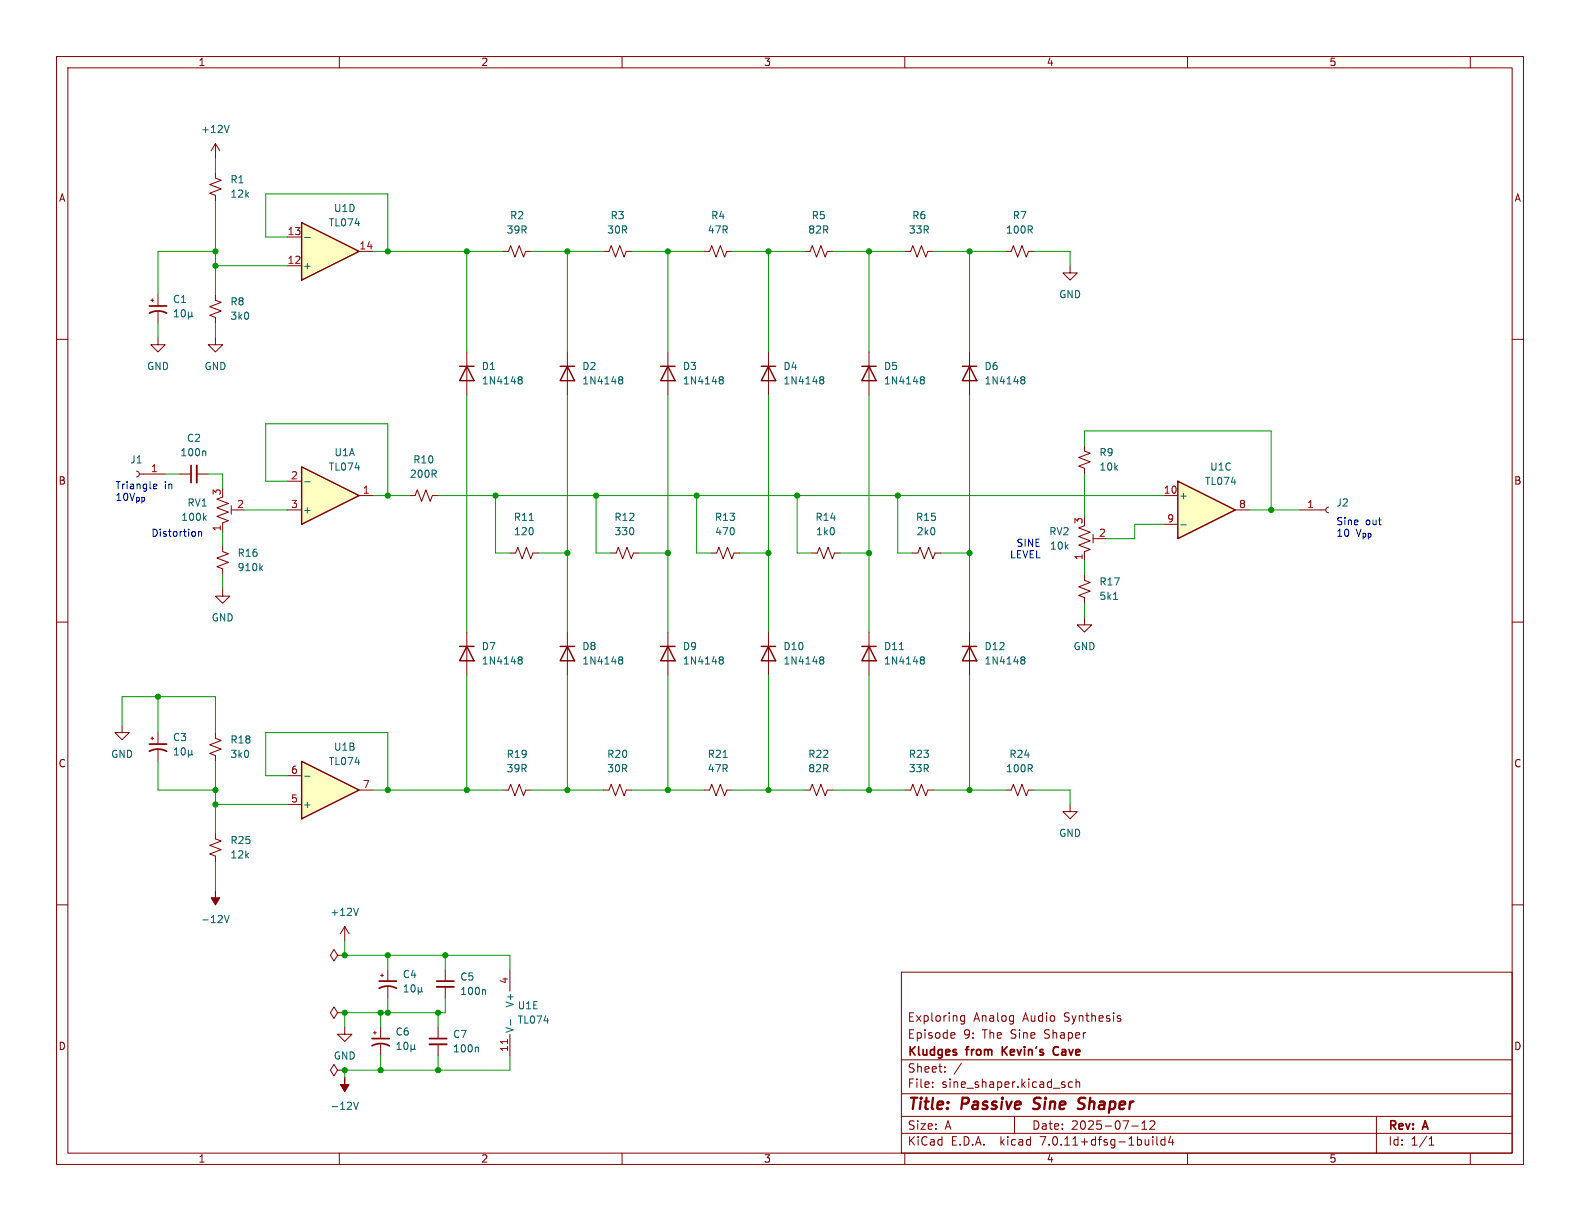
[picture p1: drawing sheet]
<svg xmlns="http://www.w3.org/2000/svg" width="279mm" height="216mm" viewBox="0 0 279 216" stroke-linecap="round" stroke-linejoin="round" font-family="sans-serif">
<g fill="none" stroke="#840000" stroke-width=".18">
<path d="M10 10h259.4v195.9h-259.4zM12 12h255.4v191.9h-255.4zM60 10v2M110 10v2M160 10v2M210 10v2M260 10v2M10 60h2M267.4 60h2M125.7 97.8h1l.4-1 .8 2 .8-2 .7 2 .4-1h1M10 110h2M267.4 110h2"/>
<path d="M21.6 128.3v1.2h1.3l-1.3 1.3-1.3-1.3h1.3M160 139.7h1l.4-1 .8 2 .7-2 .8 2 .4-1h1M10 160h2M267.4 160h2M159.4 171.9h108v32h-108zM170.6 179.6v1.2l-.3 .3-.4-.1M170.6 179.7l-.5-.1-.2 .3v.4l.1 .2h.6M198 179.6l.1 .1M159.4 197.4h108M159.4 193.4h108M159.4 187.4h108M164.9 192.1v.2"/>
<path d="M164.9 191.4v.1M167.1 189.4v.2M167.1 188.7v.1M168.4 182.6l.4 .1 .1 .2-.8 .2M168.8 183.5l-.4 .1M170 188l-1.3 1.9M179.4 197.4v3M188.3 191.9v.3M189.6 191.4l-.4-.1-.3 .3v.4l.2 .2h.5M190.3 191.4l.2-.1 .4 .1v.9M190.3 190.8v1.5M198 180.1l.2 .2-.2 .3"/>
<path d="M200.1 199.1h1.2M201.9 199.7h.9M201.9 198.6l.5-.4v1.5M203.4 198.3l.5-.1 .2 .1 .1 .3-.9 1.1h.9M243.4 197.4v6.5M60 203.9v2M110 203.9v2M159.4 200.4h108M160 203.9v2M203.9 201v.1M203.9 201.5v1M204.6 201v1.3l.2 .2"/>
<path d="M206 201v1.5M206 201.6l-.4-.1-.3 .3v.4l.1 .2h.6M207 200.9l-.4 1.1h1M207.4 201.5v1M210 203.9v2M252.7 202.5h.9M252.7 201.4l.4-.4v1.5M260 203.9v2"/>
</g>
<path d="M182.7 196l.2 .1M183 194.3l-.2 .4 .1 .2M191.6 195.9a.85 .85 0 0 1-1 .1M191.7 194.1l-.7 .1a.46 .46 0 0 0-.3 .5 .46 .46 0 0 0 .4 .4l.5 .1" fill="none" stroke="#840000" stroke-width=".4"/>
<path d="M177.2 185.1v1.5M178.1 185.1l-.9 .8M187.1 185.1a.74 .74 0 0 0-.9 .6 .74 .74 0 0 0 .5 .9l.4-.1" fill="none" stroke="#840000" stroke-width=".3"/>
<path d="M53.3 134.6l10.2 5.1-10.2 5.1z" fill="#ffffc2"/>
<path d="M53.3 134.6l10.2 5.1-10.2 5.1z" fill="none" stroke="#840000" stroke-width=".25"/>
<path d="M50.8 137.2h2.5M63.5 139.7h2.5M50.8 142.2h2.5" fill="none" stroke="#840000" stroke-width=".18"/>
<path d="M53.9 137.3h.9" fill="none" stroke="#006464" stroke-width=".18"/>
<path d="M208.3 85.1l10.1 5.1-10.1 5.1z" fill="#ffffc2"/>
<g fill="none" stroke="#840000" stroke-width=".25">
<path d="M99.1 64.8h2.5M100.3 64.8l1.3 2.5h-2.5zM170.2 64.8h2.5M171.4 64.8l1.3 2.5h-2.5zM208.3 85.1l10.1 5.1-10.1 5.1zM81.3 114.3h2.5M82.5 114.3l1.3 2.5h-2.5zM99.1 114.3h2.5M100.3 114.3l1.3 2.5h-2.5zM116.8 114.3h2.6M118.1 114.3l1.3 2.5h-2.6zM134.6 114.3h2.6"/>
<path d="M135.9 114.3l1.3 2.5h-2.6zM152.4 114.3h2.5M153.7 114.3l1.2 2.5h-2.5zM170.2 114.3h2.5M171.4 114.3l1.3 2.5h-2.5z"/>
</g>
<g fill="none" stroke="#840000" stroke-width=".18">
<path d="M38.1 30.5v1l1 .4-2 .7 2 .8-2 .8 1 .3v1.1M38.1 25.4v2.5M38.1 25.4l-.8 1.3M38.1 25.4l.8 1.3M27.9 59.7v1.3h1.3l-1.3 1.2-1.2-1.2h1.2M88.9 44.5h1l.4-1.1 .8 2.1 .7-2.1 .8 2.1 .4-1h1M106.7 44.5h1l.4-1.1 .7 2.1 .8-2.1 .8 2.1 .3-1h1.1M160 44.5h1l.4-1.1 .8 2.1 .7-2.1 .8 2.1 .4-1h1M177.8 44.5h1l.4-1.1 .8 2.1 .7-2.1 .8 2.1 .4-1h1M189.2 47v1.3h1.3l-1.3 1.2-1.2-1.2h1.2M100.3 62.2v7.7M171.4 62.2v7.7"/>
<path d="M191.8 78.7v1.1l1 .3-2 .8 2 .8-2 .7 1 .4v1M31.7 83.8h2.1M34.8 83.8h2M39.4 96.5v1l1 .4-2 .8 2 .7-2 .8 1 .4v1M72.4 87.6h1l.4-1 .7 2 .8-2 .8 2 .4-1h1M90.2 97.8h1l.4-1 .7 2 .8-2 .8 2 .3-1h1M107.9 97.8h1.1l.3-1 .8 2 .8-2 .7 2 .4-1h1M143.5 97.8h1l.4-1 .8 2 .7-2 .8 2 .4-1h1M161.3 97.8h1l.4-1 .7 2 .8-2 .8 2 .4-1h1M191.8 93l-1 .3 2 .8-2 .8 2 .7-2 .8 2 .8-1 .3v1.6M193.3 94.5v1.5M193.3 95.3h1"/>
<path d="M205.7 87.6h2.6M205.7 92.7h2.6M218.4 90.2h2.6M229.9 90.2h4.5M234.9 89.7l-.3 .1-.2 .4 .2 .3 .3 .2M39.4 104.1v1.3h1.2l-1.2 1.3-1.3-1.3h1.3M82.5 111.8v7.6M100.3 111.8v7.6M118.1 111.8v7.6M135.9 111.8v7.6M153.7 111.8v7.6M171.4 111.8v7.6"/>
<path d="M191.8 109.2v1.3h1.2l-1.2 1.3-1.3-1.3h1.3M191.8 101.6v1l1 .4-2 .8 2 .7-2 .8 1 .4v1M26.7 130.6h.5M26.9 130.3v.5M27.9 129.5v2.1M27.9 132.6v2M38.1 129.5v1.1l1 .3-2 .8 2 .8-2 .7 1 .4v1M88.9 139.7h1l.4-1 .8 2 .7-2 .8 2 .4-1h1M124.5 139.7h1l.4-1 .7 2 .8-2 .7 2 .4-1h1M142.2 139.7h1.1l.3-1 .8 2 .8-2 .7 2 .4-1h1M177.8 139.7h1l.4-1 .8 2 .7-2 .8 2 .4-1h1M38.1 147.3v1l1 .4-2 .8 2 .7-2 .8 1 .4v1"/>
<path d="M189.2 142.2v1.3h1.3l-1.3 1.3-1.2-1.3h1.2M59.7 168.9l-.6-1-.7 1 .7 1 .6-1h1.3M61 168.9h.1M61 163.8l-.8 1.3M61 163.8v2.6M61 163.8l.7 1.3M67.3 172.5h.5M67.6 172.2v.5M68.6 171.5v2M68.6 174.5v2M78.7 171.5v2M78.7 174.5v2"/>
<path d="M59.7 189.2l-.6-1-.7 1 .7 1 .6-1h1.3M61 181.6v1.3h1.2l-1.2 1.3-1.3-1.3h1.3M61 189.2h.1M77.5 181.6v2M77.5 184.7v2"/>
</g>
<g fill="none" stroke="#006464" stroke-width=".18">
<path d="M40.5 22.2l-.4 1.2M36.2 79.7l.2 .2v.7M109.5 66.7l.4-.1 .2 .1v.2l-.2 .3M109.5 67.1l.1 .1M109.6 67.2h.3M109.6 67.2h-.1M109.9 67.2l.2 .2v.4l-.2 .1-.4-.1M180.6 67.1l.2 .1M180.6 66.7l.4-.1 .2 .1v.2l-.2 .3M180.8 67.2h.2M180.8 67.2h-.2M181 67.2l.2 .2v.4l-.2 .1-.4-.1"/>
<path d="M93.6 92h.7M208.8 92.8h1M46.1 100.4l.3 .5M46.4 100.1l-.4 .4M91.7 116.6l.2 .1M91.7 116.2l.4-.1 .2 .2v.2l-.2 .2M91.9 116.7h.2M91.9 116.7l-.2 .1M92.1 116.7l.2 .2v.4l-.2 .1h-.4M109.5 116.2l.4-.1 .2 .2v.2l-.2 .2M109.5 116.6l.1 .1M109.6 116.7h.3"/>
<path d="M109.6 116.7l-.1 .1M109.9 116.7l.2 .2v.4l-.2 .1h-.4M127.3 116.2l.4-.1 .1 .2 .1 .2-.2 .2M127.3 116.6l.1 .1M127.4 116.7h.3M127.4 116.7l-.1 .1M127.7 116.7l.2 .2-.1 .4-.1 .1h-.4M145.1 116.2l.3-.1 .2 .2 .1 .2-.3 .2M145.1 116.6l.1 .1M145.2 116.7h.2M145.2 116.7l-.1 .1M145.4 116.7l.3 .2-.1 .4-.2 .1h-.3"/>
<path d="M159 114.9h.8M162.9 116.2l.3-.1 .2 .2 .1 .2-.3 .2M162.9 116.6l.1 .1M163 116.7h.2M163 116.7l-.1 .1M163.2 116.7l.3 .2-.1 .4-.2 .1h-.3M180.6 116.2l.4-.1 .2 .2v.2l-.2 .2M180.6 116.6l.2 .1M180.8 116.7h.2M180.8 116.7l-.2 .1M181 116.7l.2 .2v.4l-.2 .1h-.4M196.9 106h.7"/>
<path d="M30.8 133.5h.8M30.8 132.6l.4-.4v1.3M32.2 132.3l.1-.1a.68 .68 0 0 1 .5 .7 .68 .68 0 0 1-.5 .6 .84 .84 0 0 1-.1-1.2zM33.3 133.3l.2 .2h.2l.2-.2M33.3 132.7v1.2M33.9 133.3l.2 .2M33.9 132.7v.6M127.9 133.9h.7M39.7 161.9l.4 1.2 .4-1.2M63.4 160.6l-.4 1.3M71.5 175.4h.7M71.5 174.5l.3-.4v1.3"/>
<path d="M72.9 174.2l.1-.1a.68 .68 0 0 1 .4 .7 .68 .68 0 0 1-.4 .6 .84 .84 0 0 1-.1-1.2zM74 175.2l.1 .2h.3l.2-.2M74 174.6v1.2M74.6 175.2l.1 .2M74.6 174.6v.6M85.7 175l.2 .2v.6M84.4 185.2l.2 .1v.7"/>
</g>
<path d="M33.8 82.3v3M26.4 132.8a3.2 3.2 0 0 1 3.1 0M26.4 131.6h3.1M67.1 174.8a3.2 3.2 0 0 1 3 0M67.1 173.5h3M77.2 173.5h3.1M75.9 183.6h3.1" fill="none" stroke="#840000" stroke-width=".3"/>
<path d="M34.8 82.3v3M77.2 174.5h3.1M75.9 184.7h3.1" fill="none" stroke="#840000" stroke-width=".33"/>
<path d="M38.1 157.5v1.3h.8l-.8 1.2-.8-1.2h.8z" fill="#840000" stroke="#840000" stroke-width=".18"/>
<path d="M53.3 82.6l10.2 5-10.2 5.1z" fill="#ffffc2"/>
<path d="M81.3 64.8h2.5M82.5 64.8l1.3 2.5h-2.5zM116.8 64.8h2.6M118.1 64.8l1.3 2.5h-2.6zM134.6 64.8h2.6M135.9 64.8l1.3 2.5h-2.6zM152.4 64.8h2.5M153.7 64.8l1.2 2.5h-2.5zM53.3 82.6l10.2 5-10.2 5.1z" fill="none" stroke="#840000" stroke-width=".25"/>
<g fill="none" stroke="#840000" stroke-width=".18">
<path d="M38.1 59.7v1.3h1.3l-1.3 1.2-1.3-1.2h1.3M38.1 52.1v1l1 .4-2 .7 2 .8-2 .8 1 .3v1.1M124.5 44.5h1l.4-1.1 .7 2.1 .8-2.1 .7 2.1 .4-1h1M142.2 44.5h1.1l.3-1.1 .8 2.1 .8-2.1 .7 2.1 .4-1h1M82.5 62.2v7.7M118.1 62.2v7.7M135.9 62.2v7.7M153.7 62.2v7.7M24.1 83.3l.4 .2 .1 .3-.1 .4-.4 .1M24.6 83.8h4.6M39.4 87.9l-1 .4 2 .7-2 .8 2 .8-2 .7 2 .8-1 .4v1.5M40.9 90.2h1"/>
<path d="M40.9 89.4v1.5M50.8 85.1h2.5M50.8 90.2h2.5M63.5 87.6h2.5M90.2 171.5v3.8M90.2 182.9v3.8"/>
</g>
<g fill="none" stroke="#006464" stroke-width=".18">
<path d="M91.7 66.7l.4-.1 .2 .1v.2l-.2 .3M91.7 67.1l.2 .1M91.9 67.2h.2M91.9 67.2h-.2M92.1 67.2l.2 .2v.4l-.2 .1-.4-.1M127.3 66.7l.4-.1 .1 .1 .1 .2-.2 .3M127.3 67.1l.1 .1M127.4 67.2h.3M127.4 67.2h-.1M127.7 67.2l.2 .2-.1 .4-.1 .1-.4-.1M145.1 66.7l.3-.1 .2 .1 .1 .2-.3 .3M145.1 67.1l.1 .1"/>
<path d="M145.2 67.2h.2M145.2 67.2h-.1M145.4 67.2l.3 .2-.1 .4-.2 .1-.3-.1M162.9 67.1l.1 .1M162.9 66.7l.3-.1 .2 .1 .1 .2-.3 .3M163 67.2h.2M163 67.2h-.1M163.2 67.2l.3 .2-.1 .4-.2 .1-.3-.1M36.1 91.5l.4 .5M36.5 91.2l-.5 .5M53.9 85.2h.9M62.5 194.9l.5 1.3 .4-1.3"/>
<path d="M90.3 180.3v1"/>
</g>
<path d="M61 190.5v1.3h.7l-.7 1.2-.8-1.2h.8z" fill="#840000" stroke="#840000" stroke-width=".18"/>
<path d="M89.8 183.8v.7" fill="none" stroke="#a90000" stroke-width=".18"/>
<path d="M53.3 39.4l10.2 5.1-10.2 5z" fill="#ffffc2"/>
<path d="M53.3 39.4l10.2 5.1-10.2 5z" fill="none" stroke="#840000" stroke-width=".25"/>
<g fill="none" stroke="#840000" stroke-width=".18">
<path d="M26.7 53.1h.5M26.9 52.8v.5M27.9 52.1v2M27.9 55.1v2.1M50.8 47h2.5M50.8 41.9h2.5M63.5 44.5h2.5M106.7 139.7h1l.4-1 .7 2 .8-2 .8 2 .3-1h1.1M59.7 179.1l-.6-1-.7 1 .7 1 .6-1h1.3M61 179.1h.1M66 182.6h.5M66.3 182.4v.5"/>
<path d="M67.3 181.6v2M67.3 184.7v2"/>
</g>
<g fill="none" stroke="#006464" stroke-width=".18">
<path d="M30.8 56h.8M30.8 55.1l.4-.3v1.2M32.2 54.8h.1a.68 .68 0 0 1 .5 .6 .68 .68 0 0 1-.5 .6 .84 .84 0 0 1-.1-1.2zM33.3 55.8l.2 .2h.2l.2-.2M33.3 55.2v1.3M33.9 55.8l.2 .2M33.9 55.2v.6M53.9 42h.9M70.2 185.6h.7M70.2 184.7l.4-.4v1.3M71.6 184.4l.1-.1a.68 .68 0 0 1 .5 .6 .68 .68 0 0 1-.5 .7 .84 .84 0 0 1-.1-1.2zM72.7 185.4l.2 .2h.2l.2-.2"/>
<path d="M72.7 184.7v1.3M73.3 185.4l.2 .2M73.3 184.7v.7"/>
</g>
<path d="M26.4 55.4a3.2 3.2 0 0 1 3.1 0M26.4 54.1h3.1M65.8 184.9a3.2 3.2 0 0 1 3 0M65.8 183.6h3" fill="none" stroke="#840000" stroke-width=".3"/>
<path d="M27.2 86.4h.5M27.2 85.7l.4-.1 .1 .3-.6 .1M35.1 94v.8M35.1 94.1l.2-.1 .3 .1 .1 .7" fill="none" stroke="#0000c2" stroke-width=".18"/>
<g fill="none" stroke="#009600" stroke-width=".18">
<path d="M38.1 27.9v2.6M38.1 35.6v16.5M27.9 57.2v2.5M38.1 44.5h-10.2v7.6M38.1 57.2v2.5M38.1 47h12.7M50.8 41.9h-3.8v-7.6h21.6v10.2M66 44.5h22.9M82.5 44.5v17.7M94 44.5h12.7M100.3 44.5v17.7M111.8 44.5h12.7"/>
<path d="M118.1 44.5v17.7M129.5 44.5h12.7M135.9 44.5v17.7M147.3 44.5h12.7M153.7 44.5v17.7M165.1 44.5h12.7M171.4 44.5v17.7M182.9 44.5h6.3v2.5M82.5 69.9v41.9M100.3 69.9v41.9M118.1 69.9v41.9M135.9 69.9v41.9"/>
<path d="M153.7 69.9v41.9M171.4 69.9v41.9M191.8 78.7v-2.5h33v14M29.2 83.8h2.5M36.8 83.8h2.6v2.6M39.4 94v2.5M43.2 90.2h7.6M50.8 85.1h-3.8v-10.2h21.6v12.7M66 87.6h6.4M77.5 87.6h128.2M87.6 87.6v10.2h2.6M95.2 97.8h5.1"/>
<path d="M105.4 87.6v10.2h2.5M113 97.8h5.1M123.2 87.6v10.2h2.5M130.8 97.8h5.1M141 87.6v10.2h2.5M148.6 97.8h5.1M158.7 87.6v10.2h2.6M166.4 97.8h5M191.8 83.8v7.6M191.8 99.1v2.5M205.7 92.7h-5v2.6h-5.1M221 90.2h8.9"/>
<path d="M39.4 101.6v2.5M82.5 119.4v20.3M100.3 119.4v20.3M118.1 119.4v20.3M135.9 119.4v20.3M153.7 119.4v20.3M171.4 119.4v20.3M191.8 106.7v2.5M21.6 128.3v-5.1h16.5v6.3M27.9 134.6v5.1h10.2M27.9 123.2v6.3M38.1 134.6v12.7"/>
<path d="M50.8 137.2h-3.8v-7.7h21.6v10.2M66 139.7h22.9M94 139.7h12.7M111.8 139.7h12.7M129.5 139.7h12.7M147.3 139.7h12.7M165.1 139.7h12.7M182.9 139.7h6.3v2.5M38.1 152.4v5.1M38.1 142.2h12.7M61 166.4v2.5h29.2v2.6M67.3 179.1v2.5"/>
<path d="M68.6 168.9v2.6M68.6 176.5v2.6M77.5 179.1v2.5M78.7 176.5v2.6h-17.7v2.5M78.7 168.9v2.6M67.3 186.7v2.5M77.5 186.7v2.5M90.2 186.7v2.5h-29.2v1.3"/>
</g>
<g fill="#009600" stroke="#009600" stroke-width=".18">
<circle cx="38.1" cy="47" r=".46"/>
<circle cx="38.1" cy="44.5" r=".46"/>
<circle cx="68.6" cy="44.5" r=".46"/>
<circle cx="82.5" cy="44.5" r=".46"/>
<circle cx="61" cy="168.9" r=".46"/>
<circle cx="27.9" cy="123.2" r=".46"/>
<circle cx="38.1" cy="139.7" r=".46"/>
<circle cx="38.1" cy="142.2" r=".46"/>
<circle cx="118.1" cy="97.8" r=".46"/>
<circle cx="123.2" cy="87.6" r=".46"/>
<circle cx="135.9" cy="139.7" r=".46"/>
<circle cx="171.4" cy="97.8" r=".46"/>
<circle cx="171.4" cy="139.7" r=".46"/>
<circle cx="153.7" cy="139.7" r=".46"/>
<circle cx="68.6" cy="168.9" r=".46"/>
<circle cx="77.5" cy="179.1" r=".46"/>
<circle cx="77.5" cy="189.2" r=".46"/>
<circle cx="78.7" cy="168.9" r=".46"/>
<circle cx="67.3" cy="189.2" r=".46"/>
<circle cx="61" cy="189.2" r=".46"/>
<circle cx="67.3" cy="179.1" r=".46"/>
<circle cx="68.6" cy="179.1" r=".46"/>
<circle cx="61" cy="179.1" r=".46"/>
<circle cx="100.3" cy="97.8" r=".46"/>
<circle cx="100.3" cy="139.7" r=".46"/>
<circle cx="118.1" cy="139.7" r=".46"/>
<circle cx="105.4" cy="87.6" r=".46"/>
<circle cx="82.5" cy="139.7" r=".46"/>
<circle cx="68.6" cy="139.7" r=".46"/>
<circle cx="87.6" cy="87.6" r=".46"/>
<circle cx="68.6" cy="87.6" r=".46"/>
<circle cx="171.4" cy="44.5" r=".46"/>
<circle cx="224.8" cy="90.2" r=".46"/>
<circle cx="100.3" cy="44.5" r=".46"/>
<circle cx="135.9" cy="44.5" r=".46"/>
<circle cx="153.7" cy="44.5" r=".46"/>
<circle cx="141" cy="87.6" r=".46"/>
<circle cx="153.7" cy="97.8" r=".46"/>
<circle cx="135.9" cy="97.8" r=".46"/>
<circle cx="158.7" cy="87.6" r=".46"/>
<circle cx="118.1" cy="44.5" r=".46"/>
</g>
<g font-size="2.8" fill="#840000">
<text x="160.4" y="196.8">Title:</text>
<text x="170.1" y="196.8">Passive</text>
<text x="183.6" y="196.8">Sine</text>
<text x="192.3" y="196.8">Shaper</text>
</g>
<g font-size="2.1" fill="#840000">
<text x="160.4" y="183.9">Episode</text>
<text x="160.4" y="180.9">Exploring</text>
<text x="170.3" y="183.9">9:</text>
<text x="172.1" y="180.9">Analog</text>
<text x="173.8" y="183.9">The</text>
<text x="178.9" y="183.9">Sine</text>
<text x="180.9" y="180.9">Audio</text>
<text x="185" y="183.9">Shaper</text>
<text x="188.3" y="180.9">Synthesis</text>
<text x="160.4" y="189.9">Sheet:</text>
<text x="160.4" y="187.1">Kludges</text>
<text x="171" y="187.1">from</text>
<text x="177.9" y="187.1">Kevin's</text>
<text x="187.6" y="187.1">Cave</text>
<text x="160.4" y="192.6">File:</text>
<text x="166.5" y="192.6">sine_shaper.kicad_sch</text>
<text x="160.4" y="202.8">KiCad</text>
<text x="160.4" y="200">Size:</text>
<text x="167.1" y="200">A</text>
<text x="168.1" y="202.8">E.D.A.</text>
<text x="177" y="202.8">kicad</text>
<text x="182.4" y="200">Date:</text>
<text x="184.2" y="202.8">7.0.11+dfsg-1build4</text>
<text x="189.4" y="200">2025-07-12</text>
<text x="245.4" y="200.2">Rev:</text>
<text x="245.4" y="202.8">Id:</text>
<text x="249.5" y="202.8">1/1</text>
<text x="251.8" y="200.2">A</text>
</g>
<g font-size="1.8" fill="#840000">
<text x="35" y="11.9">1</text>
<text x="85" y="11.9">2</text>
<text x="135" y="11.9">3</text>
<text x="185" y="11.9">4</text>
<text x="235" y="11.9">5</text>
<text x="10.3" y="35.9">A</text>
<text x="267.7" y="35.9">A</text>
<text x="10.3" y="85.9">B</text>
<text x="267.7" y="85.9">B</text>
<text x="10.3" y="135.9">C</text>
<text x="267.7" y="135.9">C</text>
<text x="10.3" y="185.9">D</text>
<text x="267.7" y="185.9">D</text>
<text x="35" y="205.8">1</text>
<text x="85" y="205.8">2</text>
<text x="135" y="205.8">3</text>
<text x="185" y="205.8">4</text>
<text x="235" y="205.8">5</text>
</g>
<g font-size="1.8" fill="#006464">
<text x="35.5" y="23.7">+12V</text>
<text x="40.6" y="32.6">R1</text>
<text x="40.6" y="35.2">12k</text>
<text x="58" y="40.2">TL074</text>
<text x="59" y="37.7">U1D</text>
<text x="89.5" y="41.5">39R</text>
<text x="90.1" y="39">R2</text>
<text x="107.3" y="41.5">30R</text>
<text x="107.9" y="39">R3</text>
<text x="125.1" y="41.5">47R</text>
<text x="125.7" y="39">R4</text>
<text x="142.8" y="41.5">82R</text>
<text x="143.4" y="39">R5</text>
<text x="160.6" y="41.5">33R</text>
<text x="161.2" y="39">R6</text>
<text x="177.8" y="41.5">100R</text>
<text x="179" y="39">R7</text>
<text x="53.5" y="47.9">+</text>
<text x="30.5" y="53.8">C1</text>
<text x="187.2" y="52.9">GND</text>
<text x="40.6" y="54.2">R8</text>
<text x="40.6" y="56.7">3k0</text>
<text x="25.9" y="65.6">GND</text>
<text x="36.1" y="65.6">GND</text>
<text x="85.1" y="65.6">D1</text>
<text x="102.9" y="65.6">D2</text>
<text x="120.7" y="65.6">D3</text>
<text x="138.4" y="65.6">D4</text>
<text x="156.2" y="65.6">D5</text>
<text x="174" y="65.6">D6</text>
<text x="85.1" y="68.2">1N4148</text>
<text x="102.9" y="68.2">1N4148</text>
<text x="120.7" y="68.2">1N4148</text>
<text x="138.4" y="68.2">1N4148</text>
<text x="156.2" y="68.2">1N4148</text>
<text x="174" y="68.2">1N4148</text>
<text x="22.9" y="82.1">J1</text>
<text x="31.8" y="80.9">100n</text>
<text x="33" y="78.3">C2</text>
<text x="58" y="83.4">TL074</text>
<text x="59" y="80.9">U1A</text>
<text x="73" y="82.1">R10</text>
<text x="194.3" y="80.9">R9</text>
<text x="194.3" y="83.4">10k</text>
<text x="213.9" y="83.4">U1C</text>
<text x="33" y="89.8">RV1</text>
<text x="72.4" y="84.7">200R</text>
<text x="208.4" y="88.5">+</text>
<text x="213" y="86">TL074</text>
<text x="236.2" y="89.8">J2</text>
<text x="32" y="92.3">100k</text>
<text x="53.5" y="91">+</text>
<text x="90.8" y="92.3">R11</text>
<text x="90.8" y="94.8">120</text>
<text x="108.5" y="92.3">R12</text>
<text x="108.6" y="94.8">330</text>
<text x="126.3" y="92.3">R13</text>
<text x="126.4" y="94.8">470</text>
<text x="144.1" y="92.3">R14</text>
<text x="144.2" y="94.8">1k0</text>
<text x="161.9" y="92.3">R15</text>
<text x="162" y="94.8">2k0</text>
<text x="185.4" y="94.8">RV2</text>
<text x="41.9" y="98.7">R16</text>
<text x="41.9" y="101.2">910k</text>
<text x="185.6" y="97.4">10k</text>
<text x="194.3" y="106.3">5k1</text>
<text x="194.3" y="103.7">R17</text>
<text x="37.3" y="110.1">GND</text>
<text x="85.1" y="115.2">D7</text>
<text x="85.1" y="117.7">1N4148</text>
<text x="102.9" y="115.2">D8</text>
<text x="102.9" y="117.7">1N4148</text>
<text x="120.7" y="115.2">D9</text>
<text x="120.7" y="117.7">1N4148</text>
<text x="138.4" y="115.2">D10</text>
<text x="138.4" y="117.7">1N4148</text>
<text x="156.2" y="115.2">D11</text>
<text x="156.2" y="117.7">1N4148</text>
<text x="174" y="115.2">D12</text>
<text x="174" y="117.7">1N4148</text>
<text x="189.7" y="115.2">GND</text>
<text x="30.5" y="131.2">C3</text>
<text x="40.6" y="131.7">R18</text>
<text x="19.6" y="134.2">GND</text>
<text x="40.6" y="134.2">3k0</text>
<text x="58" y="135.5">TL074</text>
<text x="59" y="132.9">U1B</text>
<text x="89.5" y="134.2">R19</text>
<text x="89.5" y="136.8">39R</text>
<text x="107.3" y="134.2">R20</text>
<text x="107.3" y="136.8">30R</text>
<text x="125.1" y="134.2">R21</text>
<text x="125.1" y="136.8">47R</text>
<text x="142.8" y="134.2">R22</text>
<text x="142.8" y="136.8">82R</text>
<text x="160.6" y="134.2">R23</text>
<text x="160.6" y="136.8">33R</text>
<text x="177.8" y="136.8">100R</text>
<text x="178.4" y="134.2">R24</text>
<text x="53.5" y="143.1">+</text>
<text x="40.6" y="149.5">R25</text>
<text x="187.2" y="148.2">GND</text>
<text x="40.6" y="152">12k</text>
<text x="35.5" y="163.4">-12V</text>
<text x="58.3" y="162.2">+12V</text>
<text x="71.1" y="173.2">C4</text>
<text x="81.3" y="173.6">C5</text>
<text x="81.3" y="176.1">100n</text>
<text x="91" y="178.3" transform="rotate(-90 91 178.3)">V+</text>
<text x="91.4" y="178.7">U1E</text>
<text x="69.9" y="183.3">C6</text>
<text x="80" y="183.7">C7</text>
<text x="91" y="182.8" transform="rotate(-90 91 182.8)">V-</text>
<text x="91.4" y="181.2">TL074</text>
<text x="58.9" y="187.6">GND</text>
<text x="80" y="186.3">100n</text>
<text x="58.3" y="196.4">-12V</text>
</g>
<g font-size="1.8" fill="#a90000">
<text x="50.8" y="41.7">13</text>
<text x="50.8" y="46.7">12</text>
<text x="63.5" y="44.2">14</text>
<text x="26.6" y="83.6">1</text>
<text x="39.1" y="87.7" transform="rotate(-90 39.1 87.7)">3</text>
<text x="41.8" y="89.9">2</text>
<text x="51.4" y="84.8">2</text>
<text x="51.4" y="89.9">3</text>
<text x="64.1" y="87.4">1</text>
<text x="205.7" y="87.4">10</text>
<text x="219" y="89.9">8</text>
<text x="231.1" y="89.9">1</text>
<text x="39.1" y="94.1" transform="rotate(-90 39.1 94.1)">1</text>
<text x="191.5" y="92.8" transform="rotate(-90 191.5 92.8)">3</text>
<text x="194.2" y="95">2</text>
<text x="206.3" y="92.5">9</text>
<text x="191.5" y="99.1" transform="rotate(-90 191.5 99.1)">1</text>
<text x="51.4" y="136.9">6</text>
<text x="51.4" y="142">5</text>
<text x="64.1" y="139.4">7</text>
<text x="89.9" y="174.1" transform="rotate(-90 89.9 174.1)">4</text>
<text x="89.9" y="186.1" transform="rotate(-90 89.9 186.1)">11</text>
</g>
<g font-size="1.8" fill="#0000c2">
<text x="20.3" y="86.6">Triangle</text>
<text x="20.3" y="88.7">10V_{pp}</text>
<text x="29.1" y="86.6">in</text>
<text x="26.7" y="95">Distortion</text>
<text x="236.2" y="93">Sine</text>
<text x="236.2" y="95">10</text>
<text x="239.8" y="95">V_{pp}</text>
<text x="241.4" y="93">out</text>
<text x="178.5" y="98.8">LEVEL</text>
<text x="179.7" y="96.8">SINE</text>
</g>
</svg>
